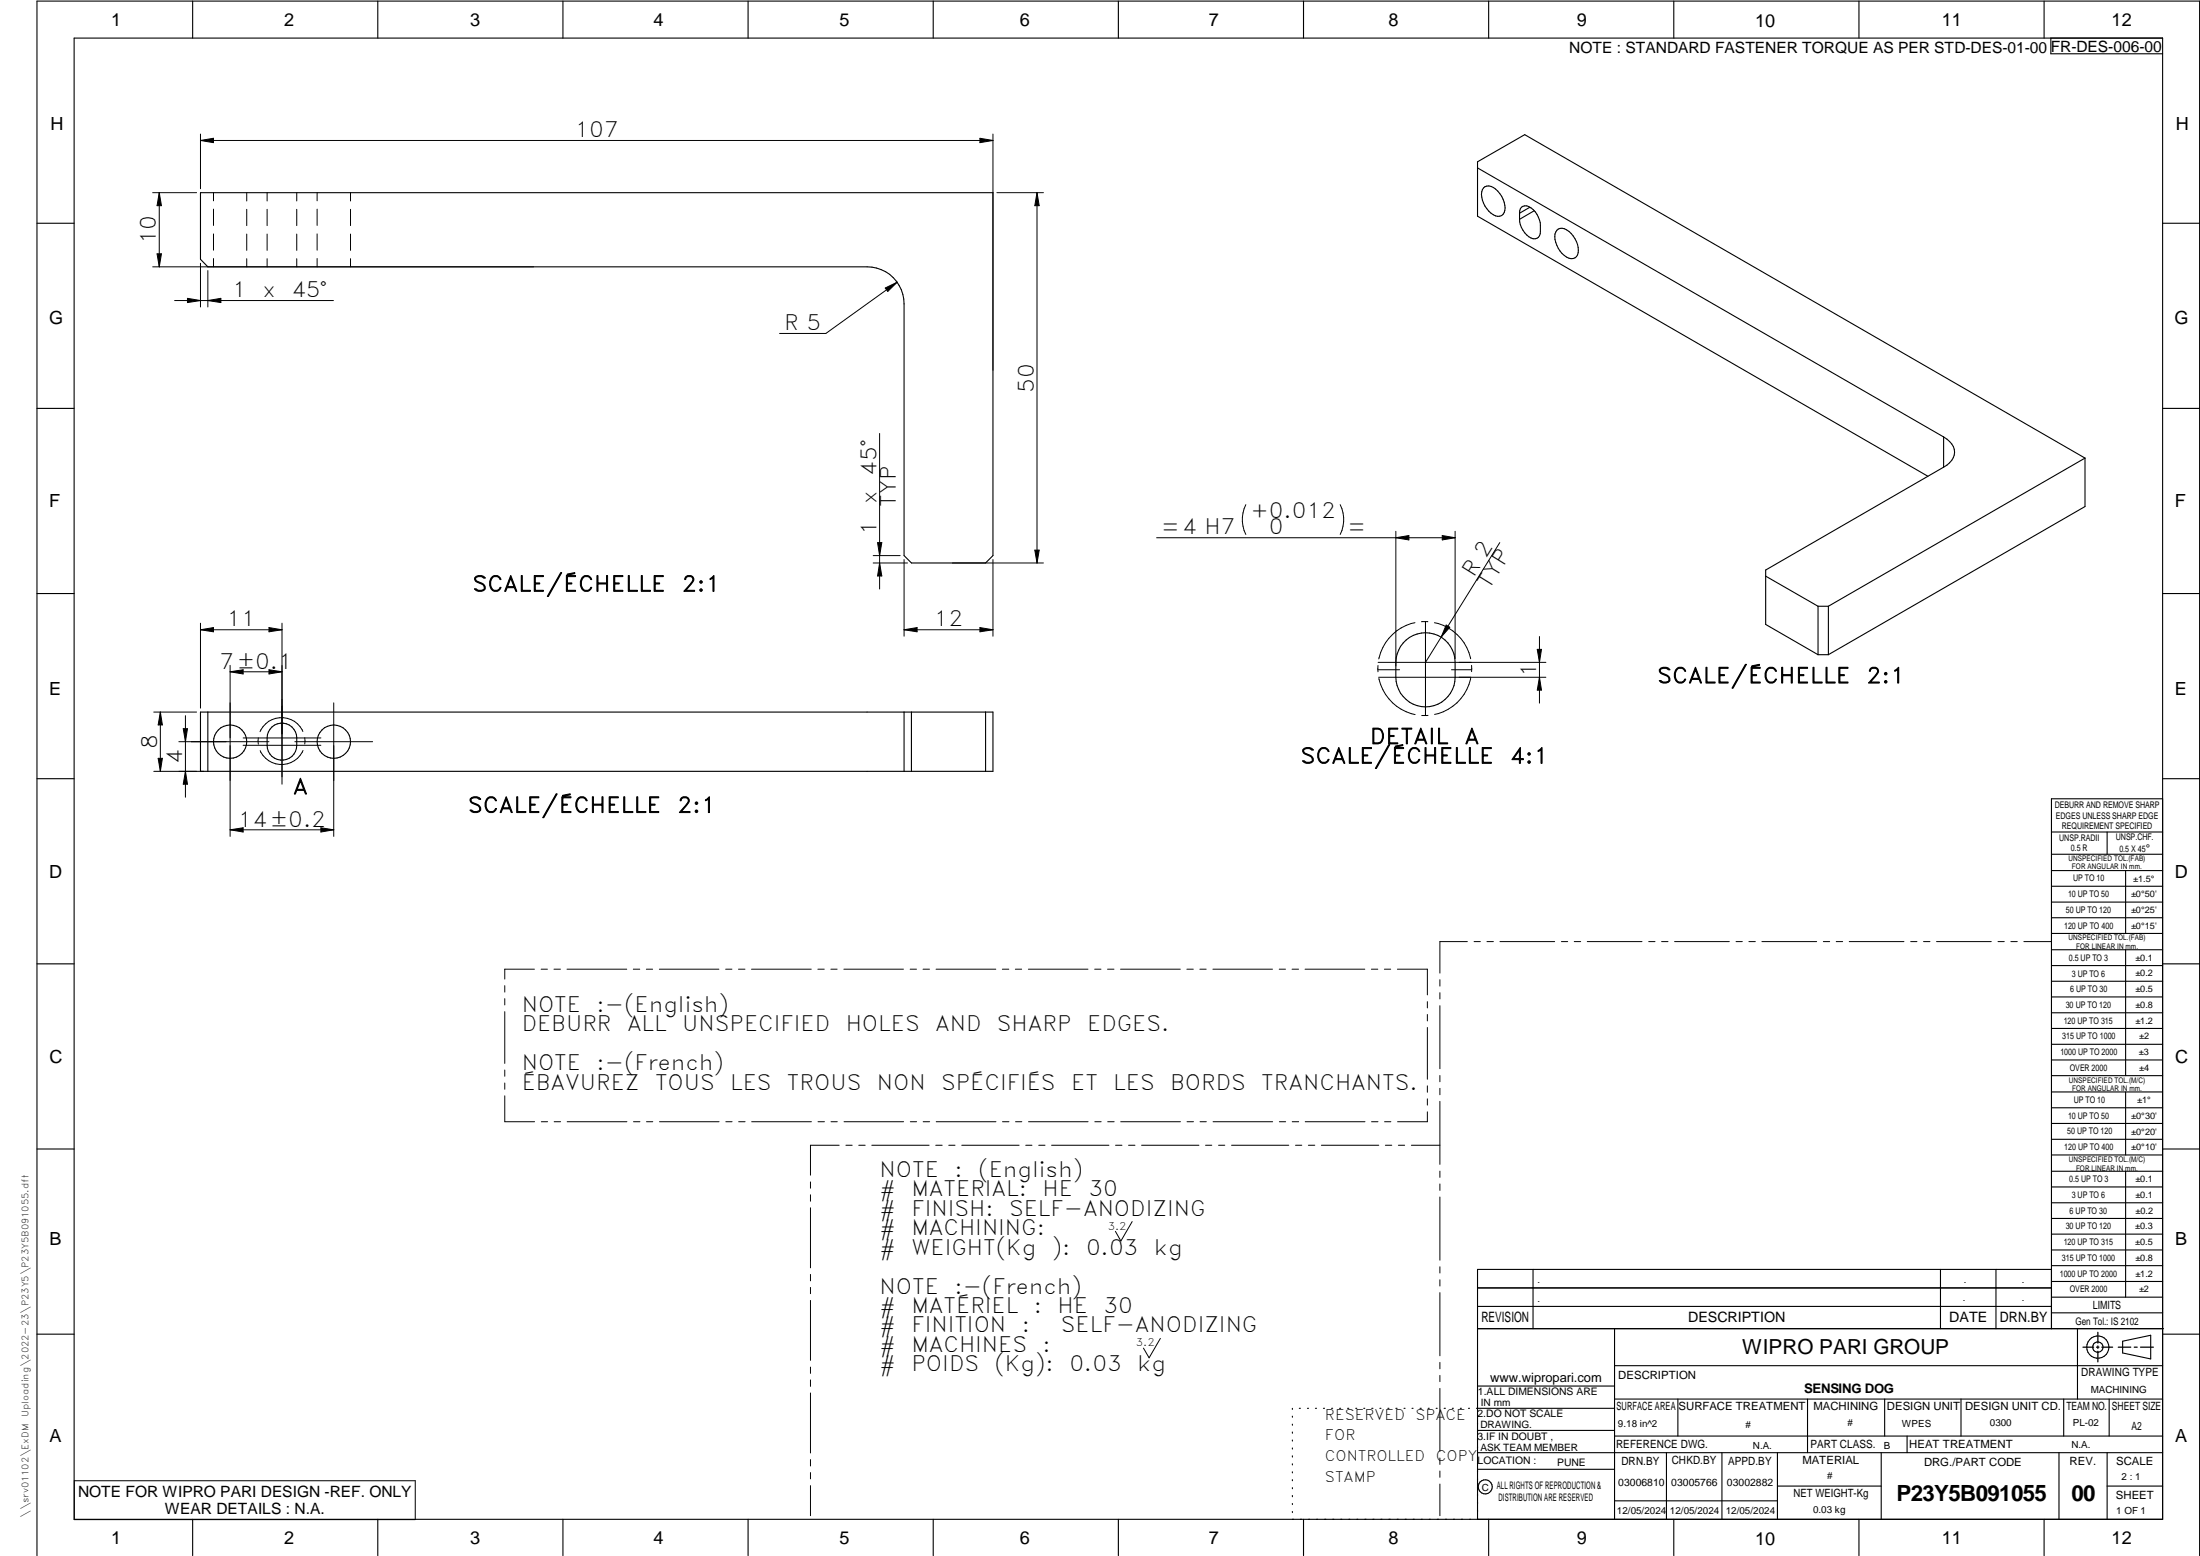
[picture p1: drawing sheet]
<svg xmlns="http://www.w3.org/2000/svg" width="594mm" height="420mm" viewBox="0 0 594 420" stroke-linecap="round" stroke-linejoin="round" font-family="sans-serif">
<g fill="none" stroke="#000" stroke-width=".3">
<path d="M20 10.3h564v400h-564zM52 .3v10M102 .3v10M152 .3v10M202 .3v10M252 .3v10M302 .3v10M352 .3v10M402 .3v10M452 .3v10M502 .3v10M552 .3v10"/>
<path d="M553.8 10.3v4.2h30.2M54.1 52h214v98l-2 2h-20l-2-2v-68a10 10 0 0 0-10-9.9h-178l-2-2.1zM399 45.3l125.8 72.7M400.6 50.8a2.28 2.28 0 0 1 3.3 .3 6.4 6.4 0 0 1 2.3 6.3 1.9 1.9 0 0 1-2.9 .6 6.4 6.4 0 0 1-3-6.8zM410.3 57.6a1.77 1.77 0 0 1 1-1.9 1.77 1.77 0 0 1 2.1 .4 6.9 6.9 0 0 1 2.3 7.6 1.82 1.82 0 0 1-2.9 .2l-1.5-1.7a5.3 5.3 0 0 1-1-3M410.3 57.6v1.6M413.1 56l-2.8 1.6M414.3 56.9l-4 2.3M10 60.3h10M420.4 62.2a2.28 2.28 0 0 1 3.3 .3 6.4 6.4 0 0 1 2.3 6.3 2.1 2.1 0 0 1-3.6 .2 6.4 6.4 0 0 1-2.3-6.3zM584 60.3h10M10 110.3h10"/>
<path d="M524.8 118v8.2M524.8 118a4.8 4.8 0 0 1 2.9 4.9 5.3 5.3 0 0 1-2.9 3.3M584 110.3h10M524.8 126.2l-48 27.7v14.7l14.1 8.2M563 123.7l-151.3-87.3-12.7 7.3v14.7l121.6 70.2M563 123.7v13.1l-69.3 40M563 123.7l-69.3 40M476.8 155.6l14.1 8.1M10 160.3h10M378.9 173.6a8 8 0 0 1 8.8-2.2 8 8 0 0 1 5.2 7.5 12.6 12.6 0 0 1-1.2 8.3 8 8 0 0 1-9 3.3 8 8 0 0 1-5.8-7.6 12.6 12.6 0 0 1 1.3-8.4zM490.9 163.7v13.1M490.9 163.7h2.8"/>
<path d="M490.9 176.8h2.8M493.7 163.7v13.1M584 160.3h10M54.1 192.3h214v16h-214zM56.1 192.3v16M73.4 196.3a4 4 0 0 1 4.4-.7 4 4 0 0 1 2.3 3.7 5.5 5.5 0 0 1-1.3 5 4 4 0 0 1-4.3 .6 4 4 0 0 1-2.4-3.6 5.4 5.4 0 0 1 1.3-5zM244.1 192.3v16M246.1 192.3v16M266.1 192.3v16M10 210.3h10M584 215.7h-30v143.1M584 210.3h10"/>
<path d="M554 224.7h30M554 230.7h30M554 235.1h30M554 239.3h30M569 224.7v6M574 235.1v17M554 243.6h30M554 247.8h30M554 252.1h30M554 256.5h30M574 256.5v33.9M10 260.3h10"/>
<path d="M554 260.7h30M554 265h30M554 269.2h30M554 273.5h30M554 277.7h30M584 260.3h10M554 282h30M554 286.2h30M554 290.4h30M554 294.9h30M554 299.1h30M574 294.9v17"/>
<path d="M10 310.3h10M554 303.4h30M554 307.6h30M554 311.9h30M554 316.3h30M574 316.3v34M584 310.3h10M554 320.5h30M554 324.8h30M554 329h30M554 333.2h30M554 337.5h30"/>
<path d="M399 358.8h185.2M399 352.8h155M399 347.8h155M414 342.8v16M436 358.8v51.5M524 342.8v16M539 342.8v16M554 341.8h30M554 346h30M554 350.3h30M554 354.5h30M554 342.8h-155v67.5"/>
<path d="M561 358.8v19M10 360.3h10M399 374.3h37M436 377.8h148M453.1 377.8v10M488.1 377.8v14.5M508.9 377.8v10M529.5 377.8v10M557.3 377.8v10M569.5 377.8v10M573.2 362.2l7.6-1.6v6.3l-7.6-1.6zM584 368.8h-148"/>
<path d="M584 360.3h10M349 380.3v.3M349 382.4v.3M349 384.6v.3M349 386.7v.3M349 388.8v.3M349 391v.3M349 393.1v.3M349 395.3v.3M349 397.4v.3M349 399.5v.3M350.9 380.3h.2"/>
<path d="M353.1 380.3h.2M355.2 380.3h.3M357.4 380.3h.3M359.6 380.3h.3M361.7 380.3h.3M363.9 380.3h.3M366.1 380.3h.3M368.3 380.3h.2M370.4 380.3h.3M372.6 380.3h.3M374.8 380.3h.3M376.9 380.3h.4"/>
<path d="M379.1 380.3h.3M381.3 380.3h.3M383.4 380.3h.4M385.6 380.3h.3M387.8 380.3h.3M390 380.3h.3M392.2 380.3h.3M394.3 380.3h.3M396.5 380.3h.3M398.7 380.3h37.3M399 396.7h37M399 392.3h185"/>
<path d="M399 386.2h37M436 387.8h148M450 392.3v18M465 392.3v18M480 392.3v18M508 392.3v18M515 387.8v4.5M556 392.3v18M569 392.3v18M52 410.3v9.7M102 410.3v9.7M152 410.3v9.7"/>
<path d="M202 410.3v9.7M252 410.3v9.7M302 410.3v9.7M349 401.7v.3M349 403.8v.4M349 406v.3M349 408.1v.3M352 410.3v9.7M402 410.3v9.7M436 405.3h44M452 410.3v9.7M480 401.3h28"/>
<path d="M502 410.3v9.7M552 410.3v9.7M569 401.3h15M10 420v-419.7h584v419.7"/>
<circle cx="62.1" cy="200.3" r="4.5"/>
<circle cx="90.1" cy="200.3" r="4.5"/>
<circle cx="566.5" cy="363.7" r="1.39"/>
<circle cx="566.5" cy="363.8" r="3"/>
<circle cx="401.1" cy="401.5" r="1.9"/>
</g>
<g fill="none" stroke="#000" stroke-width=".27">
<path d="M54.1 36.2v14.8M54.1 37.9h214M54.1 37.9l3.6-.6v1.2zM264.6 37.3l3.5 .6-3.5 .6zM268.1 36.2v63.8M41.2 52h11.9M43 52l.6 3.5h-1.2zM43 52v20.1M57.7 52v2.2M57.7 56.5v4.4M66.6 52v2.3M66.6 56.5v4.4"/>
<path d="M72.1 52v2.3M72.1 56.5v4.4M80.1 52v2.3M80.1 56.5v4.4M85.6 52v2.2M85.6 56.5v4.4M94.7 52v2.3M94.7 56.5v4.4M269.2 52h12.6M280 52l.6 3.5h-1.2zM280 52v100M41.2 72.1h102.9"/>
<path d="M42.4 68.5h1.2l-.6 3.6zM54.1 71.1v11.8M56.1 73.1v9.8M57.7 63.2v4.4M57.7 69.8v2.3M66.6 63.2v4.4M66.6 69.8v2.3M72.1 63.2v4.4M72.1 69.8v2.3M80.1 63.2v4.4M80.1 69.9v2.2M85.6 63.2v4.4"/>
<path d="M85.6 69.8v2.3M94.7 63.2v4.4M94.7 69.9v2.2M239 77.8l3.3-1.6-2.6 2.5zM242.3 76.2l-19.3 13.8h-12.5M47.2 81.2h42.8M50.6 80.6l3.5 .6-3.5 .5zM56.1 81.2l3.5-.6v1.1zM237.5 117.1v41.9M336.4 136.3a9 9 0 0 0 0 8M361.9 136.3a9 9 0 0 1 0 8M235.8 150h7.3"/>
<path d="M235.8 152h9.3M237 146.5h1.1l-.6 3.5zM237.5 152l.6 3.5h-1.1zM244.1 151.1v20.7M257.2 152h24.6M268.1 151.1v20.7M279.4 148.5h1.2l-.6 3.5zM312.3 145.2h80.6M376.9 145.2l3.5-.6v1.2zM376.9 143.5v36.3M389.5 144.6l3.4 .6-3.4 .6zM392.9 143.5v34.3"/>
<path d="M405 146.5l-20.1 32.4M54.1 170.1h22.1M54.1 170.1l3.6-.6v1.1zM54.1 168.3v22.9M62.1 179.7v46.1M72.6 169.5l3.6 .6-3.6 .5zM76.2 168.3v43.5M244.1 170.1h24M244.1 170.1l3.5-.6v1.1zM264.6 169.5l3.5 .6-3.5 .5zM372.1 179.7v1.7M372.1 178.9h45.3"/>
<path d="M382.1 168.1a12.7 12.7 0 0 0-9.8 9.8M383.9 167.9h1.7M384.9 167.9v25.3M387.3 168.1a12.6 12.6 0 0 1 9.8 9.8M390.5 168.8l1 .6-2.3 2.6zM397.4 179.7v1.7M415.1 175.3h1.2l-.6 3.6zM415.7 171.9v18M41.5 192.3h11.6M43.3 192.3l.6 3.4h-1.2zM43.3 192.3v16M49.5 196.8h1.1l-.5 3.5z"/>
<path d="M50.1 193.3v22M62.1 181.4l3.6-.6v1.2zM62.1 181.4h14.1M65.7 199.3h20.9M69.8 199.3v1.7M72.6 180.8l3.6 .6-3.6 .6zM81.8 197.5a6.3 6.3 0 0 0-5.8-3.7 6.3 6.3 0 0 0-5.8 3.8M82.3 199.2v1.7M90.1 189.8v36M372.1 180.8h5.8M372.3 182.9h45.1M372.4 183.2a12.7 12.7 0 0 0 9.7 9.8"/>
<path d="M385.6 193.2h-1.7M392 180.8h5.4M397.1 183.1a12.5 12.5 0 0 1-9.7 9.8M415.7 182.9l.6 3.5h-1.2zM41.5 208.3h13.6M42.7 204.8h1.2l-.6 3.5zM50.1 208.3l.5 3.5h-1.1zM65.7 201.3h20.9M72.6 200.3h-24.3M79.6 200.3h21M81.8 202.6a6.3 6.3 0 0 1-5.7 3.8 6.3 6.3 0 0 1-5.8-3.7M62.1 224.1l3.6-.6v1.2z"/>
<path d="M62.1 224.1h28M86.6 223.5l3.5 .6-3.5 .6zM396.2 254.3h-7.4v8.5M398.1 254.3h1.6M401.5 254.3h1.8M405 254.3h14.8M421.6 254.3h1.7M425.1 254.3h1.7M428.6 254.3h14.8M445.2 254.3h1.7M448.7 254.3h1.7M452.2 254.3h14.8"/>
<path d="M468.8 254.3h1.7M472.3 254.3h1.7M475.8 254.3h14.8M492.4 254.3h1.7M495.8 254.3h1.8M499.4 254.3h14.7M516 254.3h1.6M519.4 254.3h1.8M522.9 254.3h14.8M539.5 254.3h1.7M543 254.3h1.7M546.5 254.3h7.4"/>
<path d="M136.3 266.1v1.8M136.3 269.7v1.7M136.3 273.2v13.9M144.3 261.7h-8v2.7M146.1 261.7h1.7M149.6 261.7h1.7M153.1 261.7h16.1M171 261.7h1.8M174.5 261.7h1.7M178 261.7h16.1M196 261.7h1.6M199.4 261.7h1.8"/>
<path d="M202.9 261.7h16.2M220.8 261.7h1.8M224.4 261.7h1.7M227.9 261.7h16.1M245.8 261.7h1.7M249.3 261.7h1.7M252.8 261.7h16.1M270.7 261.7h1.7M274.2 261.7h1.7M277.7 261.7h16.1M295.6 261.7h1.7M299.1 261.7h1.7"/>
<path d="M302.6 261.7h16.1M320.5 261.7h1.7M324 261.7h1.7M327.5 261.7h16.1M345.4 261.7h1.7M348.9 261.7h1.7M352.4 261.7h16.1M370.3 261.7h1.8M373.8 261.7h1.7M377.4 261.7h8v6.9M385.4 270.5v1.7M385.4 273.9v1.8"/>
<path d="M385.4 277.5v13.9M388.8 264.5v1.8M388.8 268.1v1.6M388.8 271.6v17M136.3 295.9v7h8M136.3 288.9v1.7M136.3 292.4v1.7M385.4 293.2v1.7M385.4 296.7v1.7M388.8 290.4v1.7M388.8 293.9v1.7M388.8 297.4v17"/>
<path d="M146.2 302.9h1.7M149.6 302.9h1.8M153.2 302.9h16.1M171.1 302.9h1.7M174.6 302.9h1.7M178.1 302.9h16.1M196 302.9h1.7M199.5 302.9h1.7M203 302.9h16.1M218.9 319.2v1.6M220.9 302.9h1.7M224.4 302.9h1.7"/>
<path d="M226.6 309.2h-7.7v8.1M227.9 302.9h16.1M228.4 309.2h1.7M231.9 309.2h1.7M235.4 309.2h15.5M245.8 302.9h1.7M249.3 302.9h1.7M252.7 309.2h1.7M252.8 302.9h16.1M256.2 309.2h1.7M259.7 309.2h15.5M270.7 302.9h1.8"/>
<path d="M274.2 302.9h1.7M277 309.2h1.7M277.7 302.9h16.1M280.5 309.2h1.7M284 309.2h15.5M295.6 302.9h1.7M299.1 302.9h1.8M301.2 309.2h1.8M302.6 302.9h16.2M304.8 309.2h1.7M308.3 309.2h15.5M320.5 302.9h1.8"/>
<path d="M324.1 302.9h1.6M325.5 309.2h1.7M327.6 302.9h16.1M329.1 309.2h1.6M332.6 309.2h15.4M345.5 302.9h1.7M348.9 302.9h1.8M349.8 309.2h1.7M352.5 302.9h16.1M353.3 309.2h1.7M356.8 309.2h15.5M370.4 302.9h1.7"/>
<path d="M373.9 302.9h1.7M374.1 309.2h1.7M377.6 309.2h1.7M381.1 309.2h7.7M385.4 300.2v2.7h-8M388.8 316.2v1.7M388.8 319.7v1.7M218.9 322.6v1.8M218.9 326.1v16.2M305.7 329.9l-3 5.2-1.5-2.6M388.8 323.2v17.1M218.9 344.1v1.8"/>
<path d="M218.9 347.6v1.7M218.9 351.2v16.1M388.8 342.1v1.6M388.8 345.6v1.7M388.8 349v17.1M218.9 369.1v1.7M218.9 372.6v1.8M218.9 376.1v16.2M313.3 361.4l-3 5.2-1.5-2.6M388.8 367.9v1.7M388.8 371.4v1.7M388.8 374.9v17"/>
<path d="M20.1 399.8h92v10.5h-92zM218.9 394.1v1.8M218.9 397.6v1.7M388.8 393.7v1.7M388.8 397.2v1.7M218.9 401.2v8.1M388.8 400.7v8.6"/>
</g>
<path d="M566.5 359.7v3M562.5 363.8h2.9M566.1 363.8h.7M566.5 363.4v.7M566.5 364.9v2.8M567.6 363.8h2.9M572 363.8h3.4M576.3 363.8h.8M578 363.8h3.5" fill="none" stroke="#000" stroke-width=".34"/>
<g fill="#000">
<path d="M54.1 37.9l3.6-.6v1.2zM264.6 37.3l3.5 .6-3.5 .6zM43 52l.6 3.5h-1.2zM280 52l.6 3.5h-1.2zM42.4 68.5h1.2l-.6 3.6zM239 77.8l3.3-1.6-2.6 2.5zM50.6 80.6l3.5 .6-3.5 .5zM56.1 81.2l3.5-.6v1.1zM237.5 152l.6 3.5h-1.1zM237 146.5h1.1l-.6 3.5zM279.4 148.5h1.2l-.6 3.5zM376.9 145.2l3.5-.6v1.2z"/>
<path d="M389.5 144.6l3.4 .6-3.4 .6zM54.1 170.1l3.6-.6v1.1zM72.6 169.5l3.6 .6-3.6 .5zM244.1 170.1l3.5-.6v1.1zM264.6 169.5l3.5 .6-3.5 .5zM390.5 168.8l1 .6-2.3 2.6zM415.1 175.3h1.2l-.6 3.6zM43.3 192.3l.6 3.4h-1.2zM49.5 196.8h1.1l-.5 3.5zM62.1 181.4l3.6-.6v1.2zM72.6 180.8l3.6 .6-3.6 .6zM415.7 182.9l.6 3.5h-1.2z"/>
<path d="M42.7 204.8h1.2l-.6 3.5zM50.1 208.3l.5 3.5h-1.1zM62.1 224.1l3.6-.6v1.2zM86.6 223.5l3.5 .6-3.5 .6z"/>
</g>
<g font-size="6">
<text x="512.1" y="405.2">P23Y5B091055</text>
<text x="559.4" y="405.2">00</text>
</g>
<g font-size="5.7">
<text x="155.2" y="37">107</text>
<text x="42.1" y="66" transform="rotate(-90 42.1 66)">10</text>
<text x="62.7" y="80.3">1</text>
<text x="70.9" y="80.3">x</text>
<text x="78.7" y="80.3">45°</text>
<text x="211.7" y="89.2">R 5</text>
<text x="279.1" y="106" transform="rotate(-90 279.1 106)">50</text>
<text x="236.7" y="128.4" transform="rotate(-90 236.7 128.4)">45°</text>
<text x="236.7" y="136.2" transform="rotate(-90 236.7 136.2)">x</text>
<text x="241.9" y="136.9" transform="rotate(-90 241.9 136.9)">TYP</text>
<text x="337.6" y="139.8">+0.012</text>
<text x="236.7" y="144.4" transform="rotate(-90 236.7 144.4)">1</text>
<text x="313.6" y="144.3">=4 H7</text>
<text x="342.6" y="144.3">0</text>
<text x="363.8" y="144.3">=</text>
<text x="127.6" y="159.7">SCALE/ÉCHELLE</text>
<text x="184.1" y="159.7">2:1</text>
<text x="398" y="156.1" transform="rotate(-58 398 156.1)">R 2</text>
<text x="402.2" y="159.3" transform="rotate(-58 402.2 159.3)">TYP</text>
<text x="61.2" y="169.2">11</text>
<text x="252.2" y="169.2">12</text>
<text x="59.3" y="180.6">7±0.1</text>
<text x="414.8" y="182.8" transform="rotate(-90 414.8 182.8)">1</text>
<text x="447.5" y="184.4">SCALE/ÉCHELLE</text>
<text x="504" y="184.4">2:1</text>
<text x="42.4" y="202.2" transform="rotate(-90 42.4 202.2)">8</text>
<text x="369.9" y="200.9">DETAIL</text>
<text x="395.5" y="200.9">A</text>
<text x="49.2" y="206.2" transform="rotate(-90 49.2 206.2)">4</text>
<text x="351.2" y="206.1">SCALE/ÉCHELLE</text>
<text x="407.7" y="206.1">4:1</text>
<text x="79.1" y="214.4">A</text>
<text x="126.4" y="219.4">SCALE/ÉCHELLE</text>
<text x="182.9" y="219.4">2:1</text>
<text x="64.3" y="223.2">14±0.2</text>
<text x="140.9" y="273.2">NOTE</text>
<text x="161.1" y="273.2">:-(English)</text>
<text x="140.9" y="278.5">DEBURR</text>
<text x="169.3" y="278.5">ALL</text>
<text x="184.2" y="278.5">UNSPECIFIED</text>
<text x="228.4" y="278.5">HOLES</text>
<text x="252.5" y="278.5">AND</text>
<text x="269.2" y="278.5">SHARP</text>
<text x="293.6" y="278.5">EDGES.</text>
<text x="140.9" y="289">NOTE</text>
<text x="161.1" y="289">:-(French)</text>
<text x="140.9" y="294.2">ÉBAVUREZ</text>
<text x="176.9" y="294.2">TOUS</text>
<text x="197.2" y="294.2">LES</text>
<text x="212.5" y="294.2">TROUS</text>
<text x="236.8" y="294.2">NON</text>
<text x="254.1" y="294.2">SPÉCIFIÉS</text>
<text x="289.2" y="294.2">ET</text>
<text x="300.6" y="294.2">LES</text>
<text x="316" y="294.2">BORDS</text>
<text x="340.6" y="294.2">TRANCHANTS.</text>
<text x="237.5" y="317.8">NOTE</text>
<text x="257.7" y="317.8">:</text>
<text x="264.1" y="317.8">(English)</text>
<text x="237.5" y="323">#</text>
<text x="246.1" y="323">MATERIAL:</text>
<text x="281.5" y="323">HE</text>
<text x="293.9" y="323">30</text>
<text x="237.5" y="328.3">#</text>
<text x="246.1" y="328.3">FINISH:</text>
<text x="272.5" y="328.3">SELF-ANODIZING</text>
<text x="237.5" y="333.5">#</text>
<text x="246.1" y="333.5">MACHINING:</text>
<text x="237.5" y="338.8">#</text>
<text x="246.1" y="338.8">WEIGHT(Kg</text>
<text x="284" y="338.8">):</text>
<text x="293.3" y="338.8">0.03</text>
<text x="311.6" y="338.8">kg</text>
<text x="237.5" y="349.3">NOTE</text>
<text x="257.7" y="349.3">:-(French)</text>
<text x="237.5" y="354.5">#</text>
<text x="237.5" y="359.8">#</text>
<text x="246.1" y="354.5">MATÉRIEL</text>
<text x="246.1" y="359.8">FINITION</text>
<text x="275.9" y="359.8">:</text>
<text x="279.2" y="354.5">:</text>
<text x="285.6" y="354.5">HE</text>
<text x="286.5" y="359.8">SELF-ANODIZING</text>
<text x="298" y="354.5">30</text>
<text x="237.5" y="365">#</text>
<text x="246.1" y="365">MACHINES</text>
<text x="281.5" y="365">:</text>
<text x="237.5" y="370.3">#</text>
<text x="246.1" y="370.3">POIDS</text>
<text x="268.5" y="370.3">(Kg):</text>
<text x="288.8" y="370.3">0.03</text>
<text x="307.1" y="370.3">kg</text>
</g>
<text font-size="5.6" x="470.5" y="365.5">WIPRO PARI GROUP</text>
<g font-size="4.9">
<text x="30" y="6.9">1</text>
<text x="76.7" y="6.9">2</text>
<text x="127" y="6.9">3</text>
<text x="176.5" y="6.9">4</text>
<text x="226.7" y="6.9">5</text>
<text x="275.4" y="6.9">6</text>
<text x="326.4" y="6.9">7</text>
<text x="375" y="6.9">8</text>
<text x="425.8" y="6.9">9</text>
<text x="473.9" y="7.3">10</text>
<text x="524.3" y="6.9">11</text>
<text x="570.2" y="6.9">12</text>
<text x="13.6" y="35.1">H</text>
<text x="587.6" y="35.1">H</text>
<text x="13.2" y="87.5">G</text>
<text x="587.2" y="87.5">G</text>
<text x="13.2" y="137">F</text>
<text x="587.2" y="137">F</text>
<text x="13.2" y="187.6">E</text>
<text x="587.2" y="187.6">E</text>
<text x="13.2" y="237">D</text>
<text x="587.2" y="237">D</text>
<text x="13.4" y="287.1">C</text>
<text x="587.4" y="287.1">C</text>
<text x="13.4" y="336.2">B</text>
<text x="587.4" y="336.2">B</text>
<text x="13.4" y="389.3">A</text>
<text x="587.4" y="389.3">A</text>
<text x="30" y="416.9">1</text>
<text x="76.7" y="416.9">2</text>
<text x="127" y="416.9">3</text>
<text x="176.5" y="416.9">4</text>
<text x="226.7" y="416.9">5</text>
<text x="275.4" y="416.9">6</text>
<text x="326.4" y="416.9">7</text>
<text x="375" y="416.9">8</text>
<text x="425.8" y="416.9">9</text>
<text x="473.9" y="417.3">10</text>
<text x="524.3" y="416.9">11</text>
<text x="570.2" y="416.9">12</text>
</g>
<g font-size="4.2">
<text x="423.7" y="14.3">NOTE : STANDARD FASTENER TORQUE AS PER STD-DES-01-00</text>
<text x="553.8" y="14">FR-DES-006-00</text>
<text x="21.1" y="404.3">NOTE FOR WIPRO PARI DESIGN -REF. ONLY</text>
<text x="44.5" y="408.8">WEAR DETAILS : N.A.</text>
</g>
<g font-size="3.9">
<text x="400" y="357.1">REVISION</text>
<text x="455.9" y="357.1">DESCRIPTION</text>
<text x="526.4" y="357.1">DATE</text>
<text x="540" y="357.1">DRN.BY</text>
<text x="357.8" y="383.3">RESERVED</text>
<text x="382.3" y="383.3">SPACE</text>
<text x="357.8" y="388.9">FOR</text>
<text x="357.8" y="394.5">CONTROLLED</text>
<text x="387.8" y="394.5">COPY</text>
<text x="357.8" y="400">STAMP</text>
</g>
<text font-size="3.6" x="487.2" y="376.1">SENSING DOG</text>
<text font-size="3.5" x="402.4" y="373.3">www.wipropari.com</text>
<g font-size="3.1">
<text x="565.1" y="353.5">LIMITS</text>
<text x="562" y="371.7">DRAWING TYPE</text>
<text x="437" y="372.3">DESCRIPTION</text>
<text x="436.5" y="380.8">SURFACE AREA</text>
<text x="453.3" y="380.8">SURFACE TREATMENT</text>
<text x="489.7" y="380.8">MACHINING</text>
<text x="509.5" y="380.8">DESIGN UNIT</text>
<text x="530.6" y="380.8">DESIGN UNIT CD.</text>
<text x="558" y="380.6">TEAM NO.</text>
<text x="570.3" y="380.7">SHEET SIZE</text>
<text x="575.6" y="386.1">A2</text>
<text x="436.4" y="391.1">REFERENCE DWG.</text>
<text x="437.8" y="395.5">DRN.BY</text>
<text x="451.4" y="395.4">CHKD.BY</text>
<text x="466.6" y="395.5">APPD.BY</text>
<text x="486.7" y="395.4">MATERIAL</text>
<text x="488.9" y="390.9">PART CLASS.</text>
<text x="515.6" y="390.9">HEAT TREATMENT</text>
<text x="519.6" y="395.9">DRG./PART CODE</text>
<text x="558.9" y="395.5">REV.</text>
<text x="571.4" y="395.6">SCALE</text>
<text x="484.3" y="404.2">NET WEIGHT-Kg</text>
<text x="571.4" y="404.7">SHEET</text>
</g>
<text font-size="3" x="579.5" y="230.1">°</text>
<g font-size="2.8">
<text x="299.1" y="332.1">3.2</text>
<text x="560.4" y="357.7">Gen Tol.: IS 2102</text>
<text x="306.7" y="363.6">3.2</text>
<text x="399.1" y="376.6">1.ALL DIMENSIONS ARE</text>
<text x="399" y="382.7">2.DO NOT SCALE</text>
<text x="399" y="388.7">3.IF IN DOUBT ,</text>
<text x="399" y="395.4">LOCATION :</text>
<text x="420.5" y="396">PUNE</text>
<text x="404.2" y="402">ALL RIGHTS OF REPRODUCTION &amp;</text>
<text x="437" y="401.2">03006810</text>
<text x="451.3" y="401.2">03005766</text>
<text x="466.3" y="401.2">03002882</text>
<text x="404.7" y="405.4">DISTRIBUTION ARE RESERVED</text>
</g>
<g font-size="2.7">
<text x="564.6" y="376.2">MACHINING</text>
<text x="399.9" y="379.7">IN mm</text>
<text x="399.7" y="385.7">DRAWING.</text>
<text x="436.9" y="385.4">9.18 in^2</text>
<text x="471.4" y="385.5">#</text>
<text x="498.9" y="385">#</text>
<text x="513.6" y="385.3">WPES</text>
<text x="537.3" y="385.1">0300</text>
<text x="559.7" y="385.1">PL-02</text>
<text x="399.7" y="391.8">ASK TEAM MEMBER</text>
<text x="473.4" y="391.2">N.A.</text>
<text x="508.7" y="391.2">B</text>
<text x="559.3" y="391.1">N.A.</text>
<text x="493.4" y="399.5">#</text>
<text x="572.8" y="399.7">2 : 1</text>
<text x="400.1" y="402.5">C</text>
<text x="436.6" y="408.7">12/05/2024</text>
<text x="450.9" y="408.8">12/05/2024</text>
<text x="466" y="408.9">12/05/2024</text>
<text x="489.6" y="408.5">0.03 kg</text>
<text x="571.4" y="408.7">1 OF 1</text>
</g>
<g font-size="2.5">
<text x="554.9" y="218.3">DEBURR AND REMOVE SHARP</text>
<text x="555.2" y="221">EDGES UNLESS SHARP EDGE</text>
<text x="556.1" y="227.1">UNSP.RADII</text>
<text x="556.8" y="223.8">REQUIREMENT SPECIFIED</text>
<text x="571.4" y="226.9">UNSP.CHF.</text>
<text x="559.2" y="229.9">0.5 R</text>
<text x="572.3" y="230.1">0.5 X 45</text>
<text x="559.8" y="238">UP TO 10</text>
<text x="576.1" y="238.1">±1.5°</text>
<text x="558.5" y="242.2">10 UP TO 50</text>
<text x="575.5" y="242.3">±0°50'</text>
<text x="557.4" y="250.7">120 UP TO 400</text>
<text x="557.9" y="246.5">50 UP TO 120</text>
<text x="575.5" y="250.7">±0°15'</text>
<text x="575.5" y="246.5">±0°25'</text>
<text x="558.7" y="259.4">0.5 UP TO 3</text>
<text x="559.5" y="263.7">3 UP TO 6</text>
<text x="576.6" y="263.6">±0.2</text>
<text x="576.6" y="259.4">±0.1</text>
<text x="559" y="267.9">6 UP TO 30</text>
<text x="576.6" y="267.9">±0.5</text>
<text x="557.8" y="272.2">30 UP TO 120</text>
<text x="576.6" y="272.2">±0.8</text>
<text x="556.9" y="280.7">315 UP TO 1000</text>
<text x="557.3" y="276.4">120 UP TO 315</text>
<text x="576.6" y="276.4">±1.2</text>
<text x="577.7" y="280.7">±2</text>
<text x="556.4" y="284.9">1000 UP TO 2000</text>
<text x="577.6" y="284.9">±3</text>
<text x="558.9" y="289.2">OVER 2000</text>
<text x="577.7" y="289.3">±4</text>
<text x="560" y="297.9">UP TO 10</text>
<text x="577.1" y="297.9">±1°</text>
<text x="558.5" y="302.1">10 UP TO 50</text>
<text x="575.5" y="302.1">±0°30'</text>
<text x="557.4" y="310.6">120 UP TO 400</text>
<text x="558.2" y="306.3">50 UP TO 120</text>
<text x="575.5" y="310.6">±0°10'</text>
<text x="575.5" y="306.4">±0°20'</text>
<text x="558.8" y="319.2">0.5 UP TO 3</text>
<text x="559.4" y="323.4">3 UP TO 6</text>
<text x="576.6" y="319.2">±0.1</text>
<text x="576.6" y="323.5">±0.1</text>
<text x="558.9" y="327.7">6 UP TO 30</text>
<text x="576.7" y="327.7">±0.2</text>
<text x="557.8" y="332">30 UP TO 120</text>
<text x="576.6" y="332">±0.3</text>
<text x="556.8" y="340.5">315 UP TO 1000</text>
<text x="557.3" y="336.3">120 UP TO 315</text>
<text x="576.6" y="336.3">±0.5</text>
<text x="576.6" y="340.5">±0.8</text>
<text x="415.2" y="346.4">.</text>
<text x="530.3" y="346.5">.</text>
<text x="545.9" y="346.4">.</text>
<text x="556.2" y="344.7">1000 UP TO 2000</text>
<text x="576.6" y="344.7">±1.2</text>
<text x="415.2" y="351.5">.</text>
<text x="530" y="351.3">.</text>
<text x="545.9" y="351.4">.</text>
<text x="558.9" y="349">OVER 2000</text>
<text x="577.6" y="349">±2</text>
</g>
<g font-size="2.4">
<text x="7.7" y="382.7" transform="rotate(-90 7.7 382.7)">Uploading\2022-23\P23Y5\P23Y5B091055.dft</text>
<text x="7.7" y="409.8" transform="rotate(-90 7.7 409.8)">\\srv01102\ExDM</text>
</g>
<g font-size="2.1">
<text x="558.5" y="232.4">UNSPECIFIED TOL.(FAB)</text>
<text x="559.5" y="234.7">FOR ANGULAR IN mm.</text>
<text x="558.6" y="253.9">UNSPECIFIED TOL.(FAB)</text>
<text x="560.7" y="256.3">FOR LINEAR IN mm.</text>
<text x="558.7" y="292.3">UNSPECIFIED TOL.(M/C)</text>
<text x="559.6" y="294.7">FOR ANGULAR IN mm.</text>
<text x="558.7" y="313.7">UNSPECIFIED TOL.(M/C)</text>
<text x="560.6" y="316.1">FOR LINEAR IN mm.</text>
</g>
</svg>
